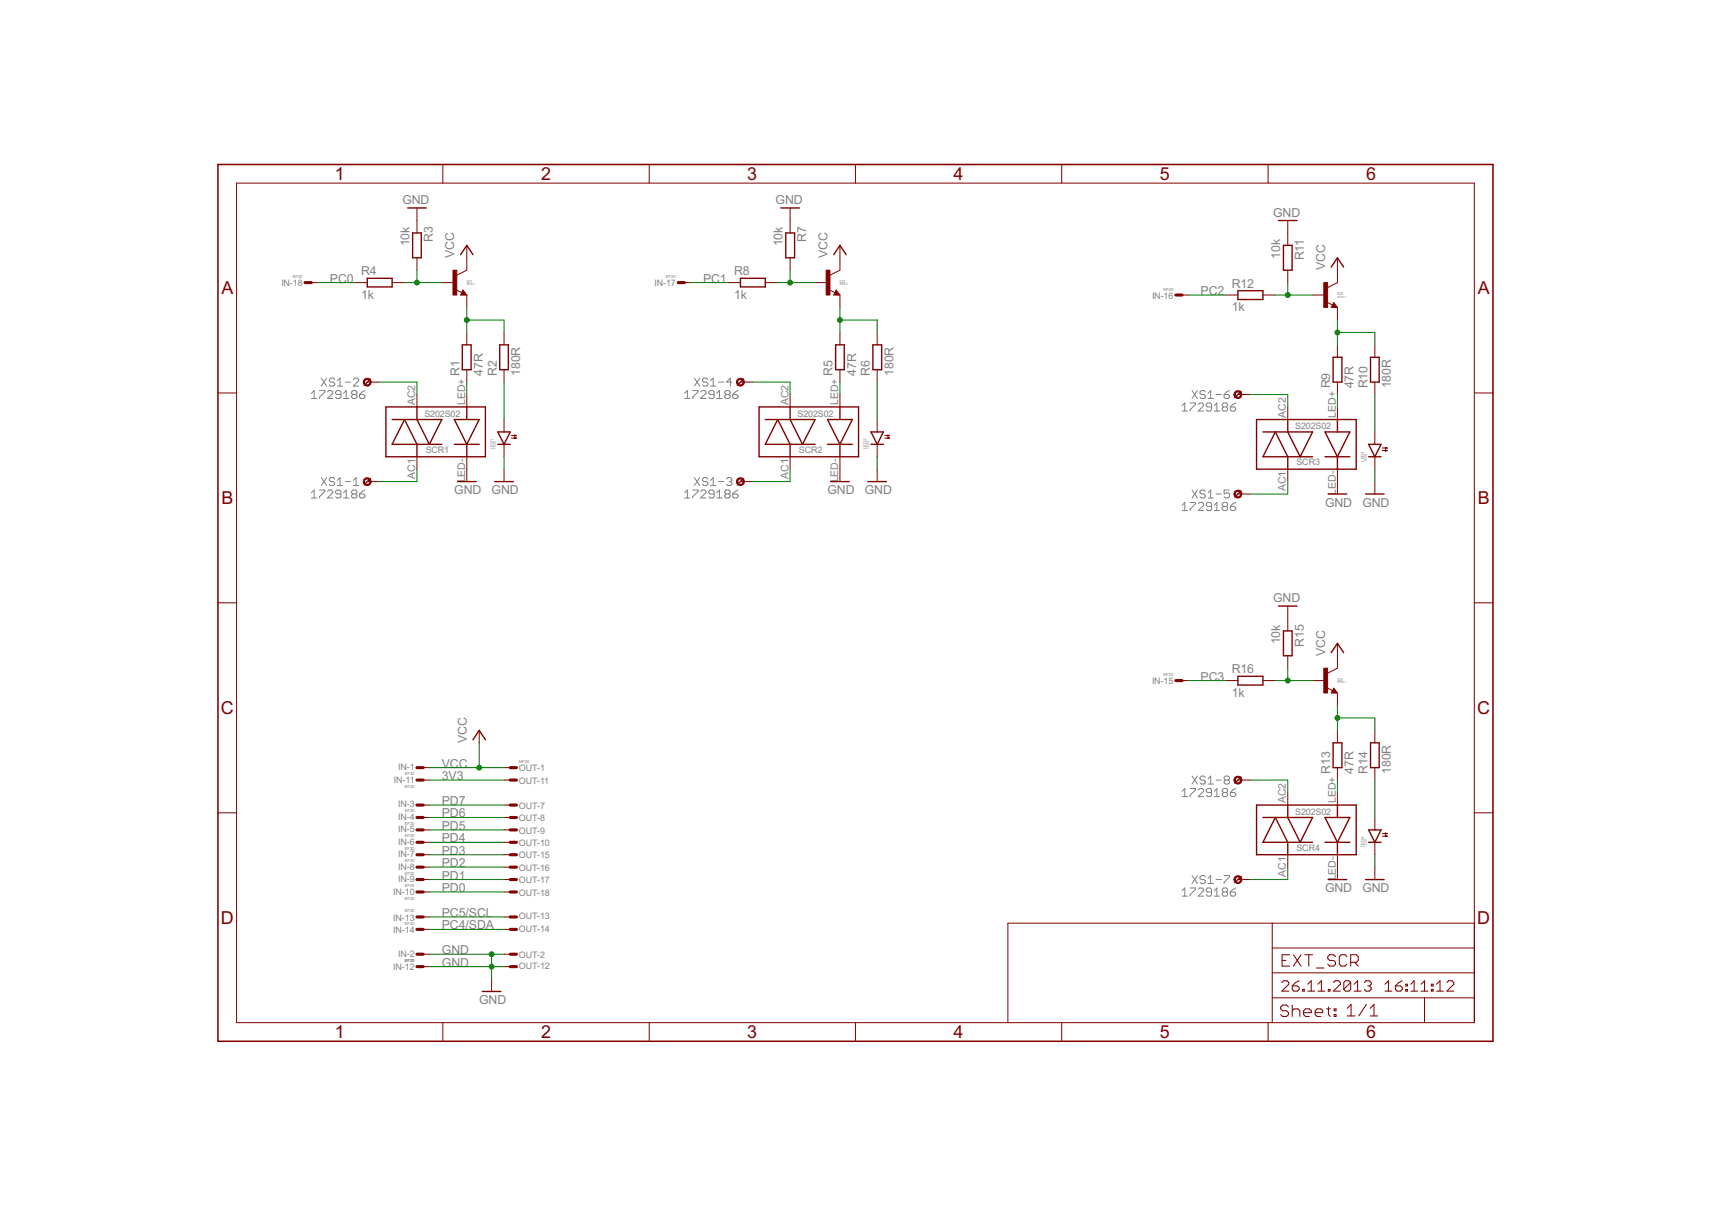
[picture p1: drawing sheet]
<svg xmlns="http://www.w3.org/2000/svg" width="210mm" height="148mm" viewBox="0 0 210 148" stroke-linecap="round" stroke-linejoin="round" font-family="sans-serif">
<g fill="none" stroke="#808080" stroke-width=".12">
<path d="M38.2 48.3l.4-.4v1M38.2 48.9h.7M39.2 47.9h.7v.2l-.7 .7v.1M39.4 58.6l.7 1M39.4 46.4l.7 1M40.1 58.6l-.7 1M40.1 46.4l-.7 1M40.2 48.1l.2-.2h.3l.2 .2v.2l-.7 .6h.7M41.1 58.8l-.2-.2h-.3l-.2 .2v.2l.2 .1h.3l.2 .2v.2l-.2 .1h-.3l-.2-.1M41.1 46.6l-.2-.2h-.3l-.2 .2v.1l.2 .2h.3l.2 .2v.1l-.2 .2h-.3l-.2-.2M41.4 59.6h.7M41.4 59l.3-.4v1"/>
<path d="M41.4 46.7l.3-.3v1M41.4 47.4h.7M41.8 48.4h-.4l-.2-.1v-.2l.2-.2h.3l.1 .2v.7l-.1 .1h-.3l-.2-.1M42.2 48.3l.3-.4v1M42.2 48.9h.6M42.4 59.1h.7M42.4 46.9h.7M43.3 48.4l-.1-.1v-.2l.1-.2h.3l.2 .2v.2l-.2 .1M43.3 48.4l-.1 .2v.2l.1 .1h.3l.2-.1v-.2l-.2-.2M43.3 48.4h.3M43.4 59.6h.6M43.4 59l.3-.4v1"/>
<path d="M43.4 46.6l.1-.2h.4l.1 .2v.1l-.6 .7h.6M44.1 48.4h.5l.2 .2v.2l-.2 .1h-.3l-.2-.1zM44.8 47.9l-.7 .5M84 48.9h.7M84 48.3l.4-.4v1M85 47.9h.7v.2l-.7 .7v.1M85.2 58.6l.7 1M85.2 46.4l.7 1M85.9 58.6l-.7 1M85.9 46.4l-.7 1M86 48.1l.2-.2h.3l.2 .2v.2l-.7 .6h.7M86.9 58.8l-.2-.2h-.3l-.2 .2v.2l.2 .1h.3l.2 .2v.2l-.2 .1h-.3l-.2-.1"/>
<path d="M86.9 46.6l-.2-.2h-.3l-.2 .2v.1l.2 .2h.3l.2 .2v.1l-.2 .2h-.3l-.2-.2M87.2 59.6h.7M87.2 47.4h.7M87.2 59l.3-.4v1M87.2 46.7l.3-.3v1M87.7 48.4h-.5l-.2-.1v-.2l.2-.2h.3l.2 .2v.7l-.2 .1h-.3l-.2-.1M88 48.9h.6M88 48.3l.3-.4v1M88.2 59.1h.7M88.2 46.9h.7M89.1 48.4l-.1 .2v.2l.1 .1h.4l.1-.1v-.2l-.1-.2M89.1 48.4l-.1-.1v-.2l.1-.2h.4l.1 .2v.2l-.1 .1"/>
<path d="M89.1 48.4h.4M89.2 58.8l.1-.2h.4l.1 .2v.2l-.1 .1M89.5 59.1h.2M89.7 59.1l.1 .2v.2l-.1 .1h-.4l-.1-.1M89.8 46.9h-.6l.5-.5v1M89.9 48.4h.5l.2 .2v.2l-.2 .1h-.3l-.2-.1zM90.6 47.9l-.7 .5M145.1 49.8l.3-.3v1M145.1 50.5h.7M146.1 49.5h.6v.1l-.6 .7v.2M146.3 47.9l.7 1M147 47.9l-.7 1"/>
<path d="M147.1 49.6l.2-.1h.3l.1 .1v.2l-.6 .7h.6M148 48.1l-.2-.2h-.3l-.2 .2v.2l.2 .1h.3l.2 .2v.2l-.2 .1h-.3l-.2-.1M148.3 48.9h.6M148.3 48.3l.3-.4v1M148.7 50h-.5l-.1-.2v-.2l.1-.1h.4l.1 .1v.7l-.1 .2h-.4l-.1-.2M149.1 49.8l.3-.3v1M149.1 50.5h.6M149.3 48.4h.6M150.2 50l-.2-.2v-.2l.2-.1h.3l.2 .1v.2l-.2 .2M150.2 50l-.2 .1v.2l.2 .2h.3l.2-.2v-.2l-.2-.1M150.2 50h.3M150.3 48.4h.4l.2 .2v.2l-.2 .1h-.3l-.1-.1z"/>
<path d="M150.9 47.9l-.3 .2-.3 .3M151 50h.5l.2 .1v.2l-.2 .2h-.3l-.2-.2zM151.7 49.5l-.4 .1-.3 .4M38.2 60.5l.4-.3v.9M38.2 61.1h.7M39.2 60.2h.7v.1l-.7 .7v.1M40.2 60.3l.2-.1h.3l.2 .1v.2l-.7 .6h.7M41.8 60.6h-.4l-.2-.1v-.2l.2-.1h.3l.1 .1v.7l-.1 .1h-.3l-.2-.1M42.2 61.1h.6M42.2 60.5l.3-.3v.9M43.3 60.6l-.1 .2v.2l.1 .1h.3l.2-.1v-.2l-.2-.2M43.3 60.6l-.1-.1v-.2l.1-.1h.3l.2 .1v.2l-.2 .1"/>
<path d="M43.3 60.6h.3M44.1 60.6h.5l.2 .2v.2l-.2 .1h-.3l-.2-.1zM44.8 60.2l-.7 .4M84 61.1h.7M84 60.5l.4-.3v.9M85 60.2h.7v.1l-.7 .7v.1M86 60.3l.2-.1h.3l.2 .1v.2l-.7 .6h.7M87.7 60.6h-.5l-.2-.1v-.2l.2-.1h.3l.2 .1v.7l-.2 .1h-.3l-.2-.1M88 61.1h.6M88 60.5l.3-.3v.9M89.1 60.6l-.1 .2v.2l.1 .1h.4l.1-.1v-.2l-.1-.2M89.1 60.6l-.1-.1v-.2l.1-.1h.4l.1 .1v.2l-.1 .1"/>
<path d="M89.1 60.6h.4M89.9 60.6h.5l.2 .2v.2l-.2 .1h-.3l-.2-.1zM90.6 60.2l-.7 .4M145.1 62l.3-.3v1M145.1 62.7h.7M146.1 61.7h.6v.1l-.6 .7v.2M146.3 60.2l.7 .9M147 60.2l-.7 .9M147.1 61.8l.2-.1h.3l.1 .1v.2l-.6 .7h.6M148 60.3l-.2-.1h-.3l-.2 .1v.2l.2 .1h.3l.2 .2v.2l-.2 .1h-.3l-.2-.1M148.3 61.1h.6M148.3 60.5l.3-.3v.9"/>
<path d="M148.7 62.2h-.5l-.1-.2v-.2l.1-.1h.4l.1 .1v.7l-.1 .2h-.4l-.1-.2M149.1 62.7h.6M149.1 62l.3-.3v1M149.3 60.6h.6M150.2 62.2l-.2 .1v.2l.2 .2h.3l.2-.2v-.2l-.2-.1M150.2 62.2l-.2-.2v-.2l.2-.1h.3l.2 .1v.2l-.2 .2M150.2 62.2h.3M150.9 60.2h-.6v.4l.4-.1 .2 .1v.4l-.2 .1h-.3l-.1-.1M151 62.2h.5l.2 .1v.2l-.2 .2h-.3l-.2-.2zM151.7 61.7l-.4 .1-.3 .4M145.1 97.1l.3-.3v1M145.1 97.8h.7"/>
<path d="M146.1 96.8h.6v.2l-.6 .6v.2M146.3 95.3l.7 .9M147 95.3l-.7 .9M147.1 97l.2-.2h.3l.1 .2v.1l-.6 .7h.6M148 95.4l-.2-.1h-.3l-.2 .1v.2l.2 .2h.3l.2 .1v.2l-.2 .1h-.3l-.2-.1M148.3 95.6l.3-.3v.9M148.3 96.2h.6M148.7 97.3h-.5l-.1-.2v-.1l.1-.2h.4l.1 .2v.6l-.1 .2h-.4l-.1-.2M149.1 97.1l.3-.3v1M149.1 97.8h.6M149.3 95.8h.6M150.2 97.3l-.2-.2v-.1l.2-.2h.3l.2 .2v.1l-.2 .2"/>
<path d="M150.2 97.3l-.2 .2v.1l.2 .2h.3l.2-.2v-.1l-.2-.2M150.2 97.3h.3M150.4 95.8l-.1-.2v-.2l.1-.1h.3l.2 .1v.2l-.2 .2M150.4 95.8l-.1 .1v.2l.1 .1h.3l.2-.1v-.2l-.2-.1M150.4 95.8h.3M151 97.3h.5l.2 .2v.1l-.2 .2h-.3l-.2-.2zM151.7 96.8l-.4 .2-.3 .3M145.1 109.3l.3-.3v1M145.1 110h.7M146.1 109h.6v.2l-.6 .6v.2M146.3 107.5l.7 1M147 107.5l-.7 1"/>
<path d="M147.1 109.2l.2-.2h.3l.1 .2v.1l-.6 .7h.6M148 107.7l-.2-.2h-.3l-.2 .2v.1l.2 .2h.3l.2 .1v.2l-.2 .2h-.3l-.2-.2M148.3 107.8l.3-.3v1M148.3 108.5h.6M148.7 109.5h-.5l-.1-.2v-.1l.1-.2h.4l.1 .2v.6l-.1 .2h-.4l-.1-.2M149.1 109.3l.3-.3v1M149.1 110h.6M149.3 108h.6M150.2 109.5l-.2-.2v-.1l.2-.2h.3l.2 .2v.1l-.2 .2M150.2 109.5l-.2 .2v.1l.2 .2h.3l.2-.2v-.1l-.2-.2M150.2 109.5h.3M150.3 107.5h.6v.2l-.6 .6v.2"/>
<path d="M151 109.5h.5l.2 .2v.1l-.2 .2h-.3l-.2-.2zM151.7 109l-.4 .2-.3 .3"/>
</g>
<g fill="none" stroke="#800000" stroke-width=".12">
<path d="M29 22.5h152v103h-152zM37.4 34.7h1.6M43.6 34.7h1.5M48.1 34.7h1.6M51.2 25.5v3.1M51.2 31.6v1.6M54.2 34.7h1.6M54.4 20.2v2.3M55.9 35.6l.8 .3M56.8 35.6l.5 .6h-.8zM57.3 30.1v3.1l-1.2 .6M57.3 36.2v1.5"/>
<path d="M79.7 20.2v2.3M83.2 34.7h1.6M89.4 34.7h1.5M93.9 34.7h1.6M97 25.5v3.1M97 31.6v1.6M100.1 34.7h1.5M101.7 35.6l.8 .3M102.6 35.6l.5 .6h-.8zM103.1 30.1v3.1l-1.2 .6M103.1 36.2v1.5M105 20.2v2.3"/>
<path d="M130.3 20.2v2.3M144.3 36.2h1.6M150.4 36.2h1.6M155 36.2h1.5M155.7 20.2v2.3M158.1 27.1v3M158.1 33.2v1.5M161.1 36.2h1.5M162.8 37.1l.8 .3M163.7 37.1l.5 .6h-.8zM164.2 31.6v3.1l-1.2 .6M164.2 37.7v1.6"/>
<path d="M26.8 48.2h2.2M45.1 59.1h1.5M45.1 46.9h1.5M51.2 48.4v1.6M51.2 56.1v1.5M57.3 40.8v1.5M57.3 45.4v1.5M57.3 48.4v1.6M57.3 56.1v3M61.9 40.8v1.5M61.9 45.4v1.5M61.9 51.5v1.5"/>
<path d="M61.9 54.5v1.6M61.9 57.6v1.5M62.8 53.5h.6M62.8 53.8h.6M63.2 53.4l.2 .1-.2 .1zM63.2 53.7l.2 .1h-.2zM90.9 59.1h1.5M90.9 46.9h1.5M97 48.4v1.6M97 56.1v1.5M103.1 40.8v1.5M103.1 45.4v1.5"/>
<path d="M103.1 48.4v1.6M103.1 56.1v3M107.7 40.8v1.5M107.7 45.4v1.5M107.7 51.5v1.5M107.7 54.5v1.6M107.7 57.6v1.5M108.6 53.5h.6M108.6 53.8h.6M109 53.4l.2 .1-.2 .1zM109 53.7l.2 .1h-.2zM152 48.4h1.5"/>
<path d="M158.1 50v1.5M158.1 57.6v1.5M164.2 42.3v1.6M164.2 46.9v1.5M164.2 50v1.5M164.2 57.6v3M168.8 42.3v1.6M168.8 46.9v1.5M168.8 53v1.5M168.8 56.1v1.5M168.8 59.1v1.5M169.7 55h.6"/>
<path d="M169.7 55.3h.6M170.1 54.9l.2 .1-.2 .1zM170.1 55.2l.2 .1-.2 .1zM181 48.2h2.3M26.8 74h2.2M152 60.6h1.5M158.1 74.4v3M164.2 79v3l-1.2 .6M181 74h2.3M26.8 99.8h2.2M51.2 94.2h1.5M51.2 98.8h1.5"/>
<path d="M51.2 95.8h1.5M58.8 89.7v1.5M61.9 94.2h1.5M61.9 98.8h1.5M61.9 95.8h1.5M144.3 83.5h1.6M150.4 83.5h1.6M152 95.8h1.5M155 83.5h1.5M158.1 80.5v1.5M158.1 97.3v1.5M161.1 83.5h1.5"/>
<path d="M162.8 84.4l.8 .4M163.7 84.5l.5 .6h-.8zM164.2 85.1v1.5M164.2 89.7v1.5M164.2 94.2v1.6M164.2 97.3v1.5M168.8 89.7v1.5M168.8 94.2v1.6M181 99.8h2.3M51.2 117.1h1.5M51.2 100.4h1.5M51.2 101.9h1.5"/>
<path d="M51.2 103.4h1.5M51.2 118.7h1.5M51.2 112.6h1.5M51.2 114.1h1.5M51.2 104.9h1.5M51.2 106.4h1.5M51.2 108h1.5M51.2 109.5h1.5M61.9 117.1h1.5M61.9 100.4h1.5M61.9 101.9h1.5M61.9 103.4h1.5"/>
<path d="M61.9 118.7h1.5M61.9 112.6h1.5M61.9 114.1h1.5M61.9 104.9h1.5M61.9 106.4h1.5M61.9 108h1.5M61.9 109.5h1.5M152 108h1.5M156.2 113.3v12.2M156.2 119.4h24.8M156.2 116.4h24.8M158.1 104.9v1.5"/>
<path d="M164.2 104.9v3.1M168.8 100.4v1.5M168.8 103.4v1.5M168.8 106.4v1.6M169.7 102.3h.6M169.7 102.6h.6M170.1 102.3h.2l-.2 .1zM170.1 102.6h.2l-.2 .1zM181 113.3h-57.3v12.2M54.4 125.5v2.3M60.3 120.2v1.5M79.7 125.5v2.3"/>
<path d="M105 125.5v2.3M130.3 125.5v2.3M155.7 125.5v2.3M156.2 122.5h24.8M174.9 122.5v3"/>
</g>
<g fill="none" stroke="#800000" stroke-width=".13">
<path d="M157.4 117.9h.4M158.3 117.2h-.9v1.4h.9M158.8 117.2l.9 1.4M159.7 117.2l-.9 1.4M160.2 117.2h.9M160.7 117.2v1.4M161.6 118.8h.9M163.9 117.4l-.2-.2h-.5l-.2 .2v.3l.2 .2h.5l.2 .2v.3l-.2 .2h-.5l-.2-.2M165.3 117.4l-.2-.2h-.5l-.2 .2v1l.2 .2h.5l.2-.2M165.8 118.1h.7l.2-.2v-.5l-.2-.2h-.7v1.4M166.3 118.1l.4 .5M157.4 120.6l.2-.2h.4l.2 .2v.2l-.8 .9h.8"/>
<path d="M158.2 123.6l-.3-.2h-.5l-.2 .2v.2l.2 .3h.5l.3 .2v.2l-.3 .3h-.5l-.2-.3M158.6 121h.7l.2 .2v.3l-.2 .2h-.5l-.2-.2zM158.6 123.4v1.4M158.6 124.1l.3-.3h.4l.3 .3v.7M159.5 120.4l-.5 .2-.4 .4M159.9 121.5h.2v.2h-.2zM160 124.3h1v-.2l-.3-.3h-.4l-.3 .3v.4l.3 .3h.4M160.5 121.7h.9M160.5 120.8l.5-.4v1.3M161.4 124.3h1v-.2l-.3-.3h-.4l-.3 .3v.4l.3 .3h.4M161.8 121.7h.8M161.8 120.8l.4-.4v1.3"/>
<path d="M162.8 123.8h.5M163 121.5h.3v.2h-.3zM163.1 123.6v.9l.2 .3M163.7 120.6l.2-.2h.4l.2 .2v.2l-.8 .9h.8M163.8 123.8h.2v.3h-.2zM163.8 124.5h.2v.3h-.2zM165.4 123.8l.4-.5v1.4M165.4 124.7h.9M165.8 120.6v.9l-.2 .2h-.4l-.2-.2M165.8 120.6l-.2-.2h-.4l-.2 .2v.9M165.8 120.6l-.8 .9M166.2 121.7h.9"/>
<path d="M166.2 120.8l.4-.4v1.3M167.5 120.6l.2-.2h.4l.2 .2v.2l-.2 .2M167.7 123.3l-.9 1.4M167.9 121h.2M168.1 121l.2 .2v.3l-.2 .2h-.4l-.2-.2M168.2 124.7h.9M168.2 123.8l.5-.5v1.4M170 121.7h.9M170 120.8l.4-.4v1.3M171.3 121h.6l.2 .2v.3l-.2 .2h-.4l-.2-.2zM172.1 120.4l-.4 .2-.4 .4M172.6 121.5h.2v.2h-.2z"/>
<path d="M172.6 120.8h.2v.2h-.2zM173.2 121.7h.8M173.2 120.8l.4-.4v1.3M174.4 121.7h.9M174.4 120.8l.5-.4v1.3M175.7 121.5h.2v.2h-.2zM175.7 120.8h.2v.2h-.2zM176.3 121.7h.9M176.3 120.8l.5-.4v1.3M177.6 120.6l.2-.2h.4l.3 .2v.2l-.9 .9h.9"/>
</g>
<path d="M26.8 20.2h156.5v107.6h-156.5z" fill="none" stroke="#800000" stroke-width=".19"/>
<g fill="none" stroke="#800000" stroke-width=".38">
<path d="M37.4 34.7h.8M83.2 34.7h.8M144.3 36.2h.8M51.2 94.2h.7M51.2 98.8h.7M51.2 95.8h.7M62.6 94.2h.8M62.6 98.8h.8M62.6 95.8h.8M144.3 83.5h.8M51.2 117.1h.7M51.2 100.4h.7"/>
<path d="M51.2 101.9h.7M51.2 103.4h.7M51.2 118.7h.7M51.2 112.6h.7M51.2 114.1h.7M51.2 104.9h.7M51.2 106.4h.7M51.2 108h.7M51.2 109.5h.7M62.6 117.1h.8M62.6 100.4h.8M62.6 101.9h.8"/>
<path d="M62.6 103.4h.8M62.6 118.7h.8M62.6 112.6h.8M62.6 114.1h.8M62.6 104.9h.8M62.6 106.4h.8M62.6 108h.8M62.6 109.5h.8"/>
</g>
<g fill="none" stroke="#800000" stroke-width=".17">
<path d="M45.1 34.2h3v1h-3zM50 25.5h2.3M50.7 28.6h1v3h-1zM56.5 31.3l.8-1.2 .8 1.2M56.8 35.9l.1 .2h-.2l.1-.3 .3 .4h-.4M90.9 34.2h3v1h-3zM95.8 25.5h2.3M96.5 28.6h1v3h-1zM102.3 31.3l.8-1.2 .8 1.2M102.6 35.9l.1 .2h-.2l.1-.3 .4 .4h-.5M152 35.7h3v1.1h-3zM156.9 27.1h2.3"/>
<path d="M157.5 30.1h1.1v3.1h-1.1zM163.4 32.8l.8-1.2 .7 1.2M163.7 37.4l.1 .2h-.2l.1-.3 .3 .4h-.4M45.5 58.7l-.8 .8M45.5 46.5l-.8 .8M47.4 50h12.2v6.1h-12.2zM51.2 50v1.5l1.5 3 1.5-3h-6.1M54.2 54.5h-6.1l1.6-3 1.5 3v1.6M55.8 54.5h3M55.8 51.5h3l-1.5 3zM56.2 59.1h2.2M56.7 42.3h1.1v3.1h-1.1z"/>
<path d="M57.3 50v1.5M57.3 54.5v1.6M60.7 59.1h2.3M61.1 54.5h1.5M61.1 53h1.5l-.7 1.5zM61.3 42.3h1.1v3.1h-1.1zM91.3 58.7l-.8 .8M91.3 46.5l-.8 .8M93.2 50h12.2v6.1h-12.2zM97 50v1.5l1.5 3 1.6-3h-6.2M100.1 54.5h-6.2l1.6-3 1.5 3v1.6M101.6 54.5h3"/>
<path d="M101.6 51.5h3l-1.5 3zM102 59.1h2.2M102.6 42.3h1v3.1h-1zM103.1 50v1.5M103.1 54.5v1.6M106.5 59.1h2.3M106.9 54.5h1.5M106.9 53h1.5l-.7 1.5zM107.1 42.3h1.1v3.1h-1.1zM152.3 48l-.7 .8M154.2 51.5h12.3v6.1h-12.3zM158.1 51.5v1.5l1.5 3.1 1.5-3.1h-6.1"/>
<path d="M161.1 56.1h-6.1l1.5-3.1 1.6 3.1v1.5M162.6 56.1h3.1M162.6 53h3.1l-1.5 3.1zM163.6 43.9h1.1v3h-1.1zM164.2 51.5v1.5M164.2 56.1v1.5M168 54.5h1.5l-.7 1.6zM168 56.1h1.5M168.2 43.9h1.1v3h-1.1zM152.3 60.3l-.7 .7M156.9 74.4h2.3M157.5 77.4h1.1v3.1h-1.1z"/>
<path d="M163 60.6h2.3M167.6 60.6h2.3M58.1 90.8l.7-1.1 .8 1.1M152 83h3v1.1h-3zM152.3 95.4l-.7 .7M154.2 98.8h12.3v6.1h-12.3zM158.1 98.8v1.6l1.5 3 1.5-3h-6.1M163.4 80.1l.8-1.1 .7 1.1M163.6 91.2h1.1v3h-1.1zM163.7 84.8l.1 .1h-.2l.1-.3 .3 .4h-.4M164.2 98.8v1.6M168.2 91.2h1.1v3h-1.1z"/>
<path d="M152.3 107.6l-.7 .8M161.1 103.4h-6.1l1.5-3 1.6 3v1.5M162.6 103.4h3.1M162.6 100.4h3.1l-1.5 3zM163 108h2.3M164.2 103.4v1.5M167.6 108h2.3M168 103.4h1.5M168 101.9h1.5l-.7 1.5zM59.2 121.7h2.3"/>
</g>
<g fill="#800000" stroke="#800000" stroke-width=".12">
<path d="M55.6 33.2h.5v3h-.5z"/>
<path d="M101.4 33.2h.5v3h-.5z"/>
<path d="M162.5 34.7h.5v3h-.5z"/>
<path d="M162.5 82h.5v3.1h-.5z"/>
</g>
<g fill="#800000" stroke="#800000" stroke-width=".12">
<path d="M44.8 58.7a.48 .48 0 0 1 .7 .2 .48 .48 0 0 1-.3 .7 .48 .48 0 0 1-.6-.5h.1a.34 .34 0 0 1 .5-.3 .34 .34 0 0 1 .1 .6 .34 .34 0 0 1-.5-.1l-.1-.2h-.1z" fill-rule="evenodd"/>
<path d="M44.8 46.5a.48 .48 0 0 1 .7 .2 .48 .48 0 0 1-.3 .7 .48 .48 0 0 1-.6-.5h.1a.34 .34 0 0 1 .5-.3 .34 .34 0 0 1 .1 .6 .34 .34 0 0 1-.5-.1l-.1-.2h-.1z" fill-rule="evenodd"/>
<path d="M90.6 58.7a.49 .49 0 0 1 .7 .2 .49 .49 0 0 1-.3 .7 .49 .49 0 0 1-.6-.5h.2a.33 .33 0 0 1 .4-.3 .33 .33 0 0 1 .1 .5 .33 .33 0 0 1-.5 0v-.2h-.2z" fill-rule="evenodd"/>
<path d="M90.6 46.5a.49 .49 0 0 1 .7 .2 .49 .49 0 0 1-.3 .7 .49 .49 0 0 1-.6-.5h.2a.33 .33 0 0 1 .4-.3 .33 .33 0 0 1 .1 .5 .33 .33 0 0 1-.5 0v-.2h-.2z" fill-rule="evenodd"/>
<path d="M151.7 60.3a.49 .49 0 0 1 .7 .1 .49 .49 0 0 1-.3 .7 .49 .49 0 0 1-.6-.5h.1a.33 .33 0 0 1 .5-.3 .33 .33 0 0 1 .1 .5 .33 .33 0 0 1-.5 0l-.1-.2h-.1z" fill-rule="evenodd"/>
<path d="M151.7 48a.49 .49 0 0 1 .7 .2 .49 .49 0 0 1-.3 .7 .49 .49 0 0 1-.6-.5h.1a.33 .33 0 0 1 .5-.3 .33 .33 0 0 1 .1 .5 .33 .33 0 0 1-.5 0l-.1-.2h-.1z" fill-rule="evenodd"/>
<path d="M151.7 107.6a.49 .49 0 0 1 .7 .2 .49 .49 0 0 1-.3 .7 .49 .49 0 0 1-.6-.5h.1a.33 .33 0 0 1 .5-.4 .33 .33 0 0 1 .1 .6 .33 .33 0 0 1-.5-.1l-.1-.1h-.1z" fill-rule="evenodd"/>
<path d="M151.7 95.4a.49 .49 0 0 1 .7 .2 .49 .49 0 0 1-.3 .6 .49 .49 0 0 1-.6-.4h.1a.33 .33 0 0 1 .5-.4 .33 .33 0 0 1 .1 .6 .33 .33 0 0 1-.5-.1l-.1-.1h-.1z" fill-rule="evenodd"/>
</g>
<g fill="none" stroke="#008000" stroke-width=".12">
<path d="M39 34.7h4.6M49.7 34.7h4.5M51.2 33.2v1.5M57.3 39.3h4.6v1.5M57.3 37.7v3.1M84.8 34.7h4.6M95.5 34.7h4.6M97 33.2v1.5M103.1 39.3h4.6v1.5M103.1 37.7v3.1M145.9 36.2h4.5M156.5 36.2h4.6"/>
<path d="M158.1 34.7v1.5M164.2 39.3v3M46.6 46.9h4.6v1.5M51.2 57.6v1.5h-4.6M57.3 46.9v1.5M61.9 46.9v4.6M61.9 56.1v1.5M92.4 46.9h4.6v1.5M97 57.6v1.5h-4.6M103.1 46.9v1.5M107.7 46.9v4.6M107.7 56.1v1.5"/>
<path d="M153.5 48.4h4.6v1.6M158.1 59.1v1.5h-4.6M164.2 40.8h4.6v1.5M164.2 48.4v1.6M168.8 48.4v4.6M168.8 57.6v1.5M52.7 98.8h9.2M52.7 95.8h9.2M52.7 94.2h9.2M58.8 91.2v3M145.9 83.5h4.5M153.5 95.8h4.6v1.5"/>
<path d="M156.5 83.5h4.6M158.1 82v1.5M164.2 88.1h4.6v1.6M164.2 86.6v3.1M164.2 95.8v1.5M168.8 95.8v4.6M52.7 117.1h9.2M52.7 118.7h9.2M52.7 100.4h9.2M52.7 101.9h9.2M52.7 103.4h9.2M52.7 104.9h9.2"/>
<path d="M52.7 106.4h9.2M52.7 108h9.2M52.7 109.5h9.2M52.7 112.6h9.2M52.7 114.1h9.2M60.3 117.1v3.1M158.1 106.4v1.6h-4.6M168.8 104.9v1.5"/>
</g>
<g fill="#008000" stroke="#008000" stroke-width=".12">
<circle cx="60.3" cy="117.1" r=".3"/>
<circle cx="60.3" cy="118.7" r=".3"/>
<circle cx="58.8" cy="94.2" r=".3"/>
<circle cx="57.3" cy="39.3" r=".3"/>
<circle cx="51.2" cy="34.7" r=".3"/>
<circle cx="103.1" cy="39.3" r=".3"/>
<circle cx="97" cy="34.7" r=".3"/>
<circle cx="164.2" cy="40.8" r=".3"/>
<circle cx="158.1" cy="36.2" r=".3"/>
<circle cx="164.2" cy="88.1" r=".3"/>
<circle cx="158.1" cy="83.5" r=".3"/>
</g>
<g font-size="2.5" fill="#800000">
<text x="41.1" y="22.1">1</text>
<text x="66.4" y="22.1">2</text>
<text x="91.7" y="22.1">3</text>
<text x="117.1" y="22.1">4</text>
<text x="142.4" y="22.1">5</text>
<text x="167.7" y="22.1">6</text>
<text x="27.2" y="36.1">A</text>
<text x="181.4" y="36.1">A</text>
<text x="27.2" y="61.9">B</text>
<text x="181.4" y="61.9">B</text>
<text x="27.1" y="87.7">C</text>
<text x="181.3" y="87.7">C</text>
<text x="27.1" y="113.4">D</text>
<text x="181.3" y="113.4">D</text>
<text x="41.1" y="127.5">1</text>
<text x="66.4" y="127.5">2</text>
<text x="91.7" y="127.5">3</text>
<text x="117.1" y="127.5">4</text>
<text x="142.4" y="127.5">5</text>
<text x="167.7" y="127.5">6</text>
</g>
<g font-size="1.7" fill="#808080">
<text x="49.4" y="25.1">GND</text>
<text x="53.1" y="29.7" transform="rotate(-90 53.1 29.7)">R3</text>
<text x="95.2" y="25.1">GND</text>
<text x="99" y="29.7" transform="rotate(-90 99 29.7)">R7</text>
<text x="156.3" y="26.6">GND</text>
<text x="40.5" y="34.7">PC0</text>
<text x="44.3" y="33.8">R4</text>
<text x="50.3" y="30.2" transform="rotate(-90 50.3 30.2)">10k</text>
<text x="55.8" y="31.6" transform="rotate(-90 55.8 31.6)">VCC</text>
<text x="86.3" y="34.7">PC1</text>
<text x="90.1" y="33.8">R8</text>
<text x="96.1" y="30.2" transform="rotate(-90 96.1 30.2)">10k</text>
<text x="101.6" y="31.6" transform="rotate(-90 101.6 31.6)">VCC</text>
<text x="151.2" y="35.3">R12</text>
<text x="157.1" y="31.8" transform="rotate(-90 157.1 31.8)">10k</text>
<text x="160" y="32" transform="rotate(-90 160 32)">R11</text>
<text x="162.6" y="33.2" transform="rotate(-90 162.6 33.2)">VCC</text>
<text x="44.3" y="36.7">1k</text>
<text x="90.1" y="36.7">1k</text>
<text x="147.4" y="36.2">PC2</text>
<text x="151.2" y="38.2">1k</text>
<text x="56.4" y="46.1" transform="rotate(-90 56.4 46.1)">R1</text>
<text x="59.3" y="46.1" transform="rotate(-90 59.3 46.1)">47R</text>
<text x="61" y="46.1" transform="rotate(-90 61 46.1)">R2</text>
<text x="63.9" y="46.1" transform="rotate(-90 63.9 46.1)">180R</text>
<text x="102.2" y="46.1" transform="rotate(-90 102.2 46.1)">R5</text>
<text x="105.1" y="46.1" transform="rotate(-90 105.1 46.1)">47R</text>
<text x="106.8" y="46.1" transform="rotate(-90 106.8 46.1)">R6</text>
<text x="109.7" y="46.1" transform="rotate(-90 109.7 46.1)">180R</text>
<text x="163.3" y="47.7" transform="rotate(-90 163.3 47.7)">R9</text>
<text x="166.2" y="47.7" transform="rotate(-90 166.2 47.7)">47R</text>
<text x="167.9" y="47.7" transform="rotate(-90 167.9 47.7)">R10</text>
<text x="170.7" y="47.7" transform="rotate(-90 170.7 47.7)">180R</text>
<text x="55.8" y="60.6">GND</text>
<text x="60.3" y="60.6">GND</text>
<text x="101.6" y="60.6">GND</text>
<text x="106.2" y="60.6">GND</text>
<text x="162.6" y="62.2">GND</text>
<text x="167.2" y="62.2">GND</text>
<text x="156.3" y="73.9">GND</text>
<text x="147.4" y="83.6">PC3</text>
<text x="151.2" y="82.6">R16</text>
<text x="157.1" y="79.1" transform="rotate(-90 157.1 79.1)">10k</text>
<text x="160" y="79.4" transform="rotate(-90 160 79.4)">R15</text>
<text x="162.6" y="80.5" transform="rotate(-90 162.6 80.5)">VCC</text>
<text x="151.2" y="85.5">1k</text>
<text x="54.2" y="95.8">3V3</text>
<text x="54.2" y="94.2">VCC</text>
<text x="57.3" y="91.2" transform="rotate(-90 57.3 91.2)">VCC</text>
<text x="163.3" y="95" transform="rotate(-90 163.3 95)">R13</text>
<text x="166.2" y="95" transform="rotate(-90 166.2 95)">47R</text>
<text x="167.9" y="95" transform="rotate(-90 167.9 95)">R14</text>
<text x="170.7" y="95" transform="rotate(-90 170.7 95)">180R</text>
<text x="54.2" y="98.8">PD7</text>
<text x="54.2" y="100.3">PD6</text>
<text x="54.2" y="101.9">PD5</text>
<text x="54.2" y="103.4">PD4</text>
<text x="54.2" y="104.9">PD3</text>
<text x="54.2" y="106.5">PD2</text>
<text x="54.2" y="108">PD1</text>
<text x="54.2" y="109.5">PD0</text>
<text x="54.2" y="112.6">PC5/SCL</text>
<text x="162.6" y="109.5">GND</text>
<text x="167.2" y="109.5">GND</text>
<text x="54.2" y="117.1">GND</text>
<text x="54.2" y="118.7">GND</text>
<text x="54.2" y="114.1">PC4/SDA</text>
<text x="58.8" y="123.2">GND</text>
</g>
<g font-size="1.4" fill="#808080">
<text x="51" y="49.7" transform="rotate(-90 51 49.7)">AC2</text>
<text x="57.1" y="49.7" transform="rotate(-90 57.1 49.7)">LED+</text>
<text x="96.8" y="49.7" transform="rotate(-90 96.8 49.7)">AC2</text>
<text x="102.9" y="49.7" transform="rotate(-90 102.9 49.7)">LED+</text>
<text x="157.9" y="51.3" transform="rotate(-90 157.9 51.3)">AC2</text>
<text x="164" y="51.3" transform="rotate(-90 164 51.3)">LED+</text>
<text x="51" y="58.8" transform="rotate(-90 51 58.8)">AC1</text>
<text x="57.1" y="59.2" transform="rotate(-90 57.1 59.2)">LED-</text>
<text x="96.8" y="58.8" transform="rotate(-90 96.8 58.8)">AC1</text>
<text x="102.9" y="59.2" transform="rotate(-90 102.9 59.2)">LED-</text>
<text x="157.9" y="60.3" transform="rotate(-90 157.9 60.3)">AC1</text>
<text x="164" y="60.8" transform="rotate(-90 164 60.8)">LED-</text>
<text x="157.9" y="98.6" transform="rotate(-90 157.9 98.6)">AC2</text>
<text x="164" y="98.6" transform="rotate(-90 164 98.6)">LED+</text>
<text x="157.9" y="107.7" transform="rotate(-90 157.9 107.7)">AC1</text>
<text x="164" y="108.1" transform="rotate(-90 164 108.1)">LED-</text>
</g>
<g font-size="1.2" fill="#808080">
<text x="34.5" y="35.2">IN-18</text>
<text x="80.3" y="35.2">IN-17</text>
<text x="141.4" y="36.7">IN-16</text>
<text x="52.1" y="51.2">S202S02</text>
<text x="97.9" y="51.2">S202S02</text>
<text x="159" y="52.7">S202S02</text>
<text x="52.3" y="55.6">SCR1</text>
<text x="98.1" y="55.6">SCR2</text>
<text x="159.1" y="57.1">SCR3</text>
<text x="141.4" y="84">IN-15</text>
<text x="48.9" y="94.5">IN-1</text>
<text x="63.7" y="94.7">OUT-1</text>
<text x="48.4" y="96.1">IN-11</text>
<text x="48.9" y="99.1">IN-3</text>
<text x="48.9" y="100.6">IN-4</text>
<text x="63.7" y="99.3">OUT-7</text>
<text x="63.7" y="100.8">OUT-8</text>
<text x="63.7" y="96.2">OUT-11</text>
<text x="159" y="100">S202S02</text>
<text x="48.9" y="102.2">IN-5</text>
<text x="48.9" y="103.7">IN-6</text>
<text x="48.9" y="105.2">IN-7</text>
<text x="48.9" y="106.8">IN-8</text>
<text x="63.7" y="102.3">OUT-9</text>
<text x="63.7" y="103.9">OUT-10</text>
<text x="63.7" y="105.4">OUT-15</text>
<text x="63.7" y="106.9">OUT-16</text>
<text x="159.1" y="104.5">SCR4</text>
<text x="48.3" y="109.8">IN-10</text>
<text x="48.3" y="113">IN-13</text>
<text x="48.9" y="108.3">IN-9</text>
<text x="63.7" y="112.9">OUT-13</text>
<text x="63.7" y="108.4">OUT-17</text>
<text x="63.7" y="110">OUT-18</text>
<text x="48.3" y="119.1">IN-12</text>
<text x="48.3" y="114.5">IN-14</text>
<text x="48.9" y="117.4">IN-2</text>
<text x="63.7" y="117.6">OUT-2</text>
<text x="63.7" y="119">OUT-12</text>
<text x="63.7" y="114.4">OUT-14</text>
</g>
<g font-size=".6" fill="#808080">
<text x="35.9" y="34.1">EF20</text>
<text x="57.3" y="34.7">Q1</text>
<text x="81.7" y="34.1">EF20</text>
<text x="103.1" y="34.7">Q2</text>
<text x="142.8" y="35.7">EF20</text>
<text x="164.2" y="36.2">Q3</text>
<text x="60.6" y="55.2" transform="rotate(-90 60.6 55.2)">LED1</text>
<text x="106.4" y="55.2" transform="rotate(-90 106.4 55.2)">LED2</text>
<text x="167.5" y="56.7" transform="rotate(-90 167.5 56.7)">LED3</text>
<text x="142.8" y="83">EF20</text>
<text x="164.2" y="83.6">Q4</text>
<text x="49.7" y="95.2">EF20</text>
<text x="63.7" y="93.7">MF20</text>
<text x="49.7" y="99.7">EF20</text>
<text x="49.7" y="101.3">EF20</text>
<text x="49.7" y="96.7">EF20</text>
<text x="49.7" y="102.8">EF20</text>
<text x="49.7" y="104.3">EF20</text>
<text x="49.7" y="105.8">EF20</text>
<text x="49.7" y="107.4">EF20</text>
<text x="167.5" y="104" transform="rotate(-90 167.5 104)">LED4</text>
<text x="49.7" y="108.9">EF20</text>
<text x="49.7" y="110.4">EF20</text>
<text x="49.7" y="112">EF20</text>
<text x="49.7" y="113.5">EF20</text>
<text x="49.7" y="118.1">EF20</text>
</g>
<g font-size=".4" fill="#808080">
<text x="57.3" y="35">BC817</text>
<text x="103.1" y="35">BC817</text>
<text x="164.2" y="36.5">BC817</text>
<text x="60.9" y="55.1" transform="rotate(-90 60.9 55.1)">LEDR</text>
<text x="106.7" y="55.1" transform="rotate(-90 106.7 55.1)">LEDR</text>
<text x="167.8" y="56.6" transform="rotate(-90 167.8 56.6)">LEDR</text>
<text x="164.2" y="83.9">BC817</text>
<text x="167.8" y="103.9" transform="rotate(-90 167.8 103.9)">LEDR</text>
</g>
</svg>
